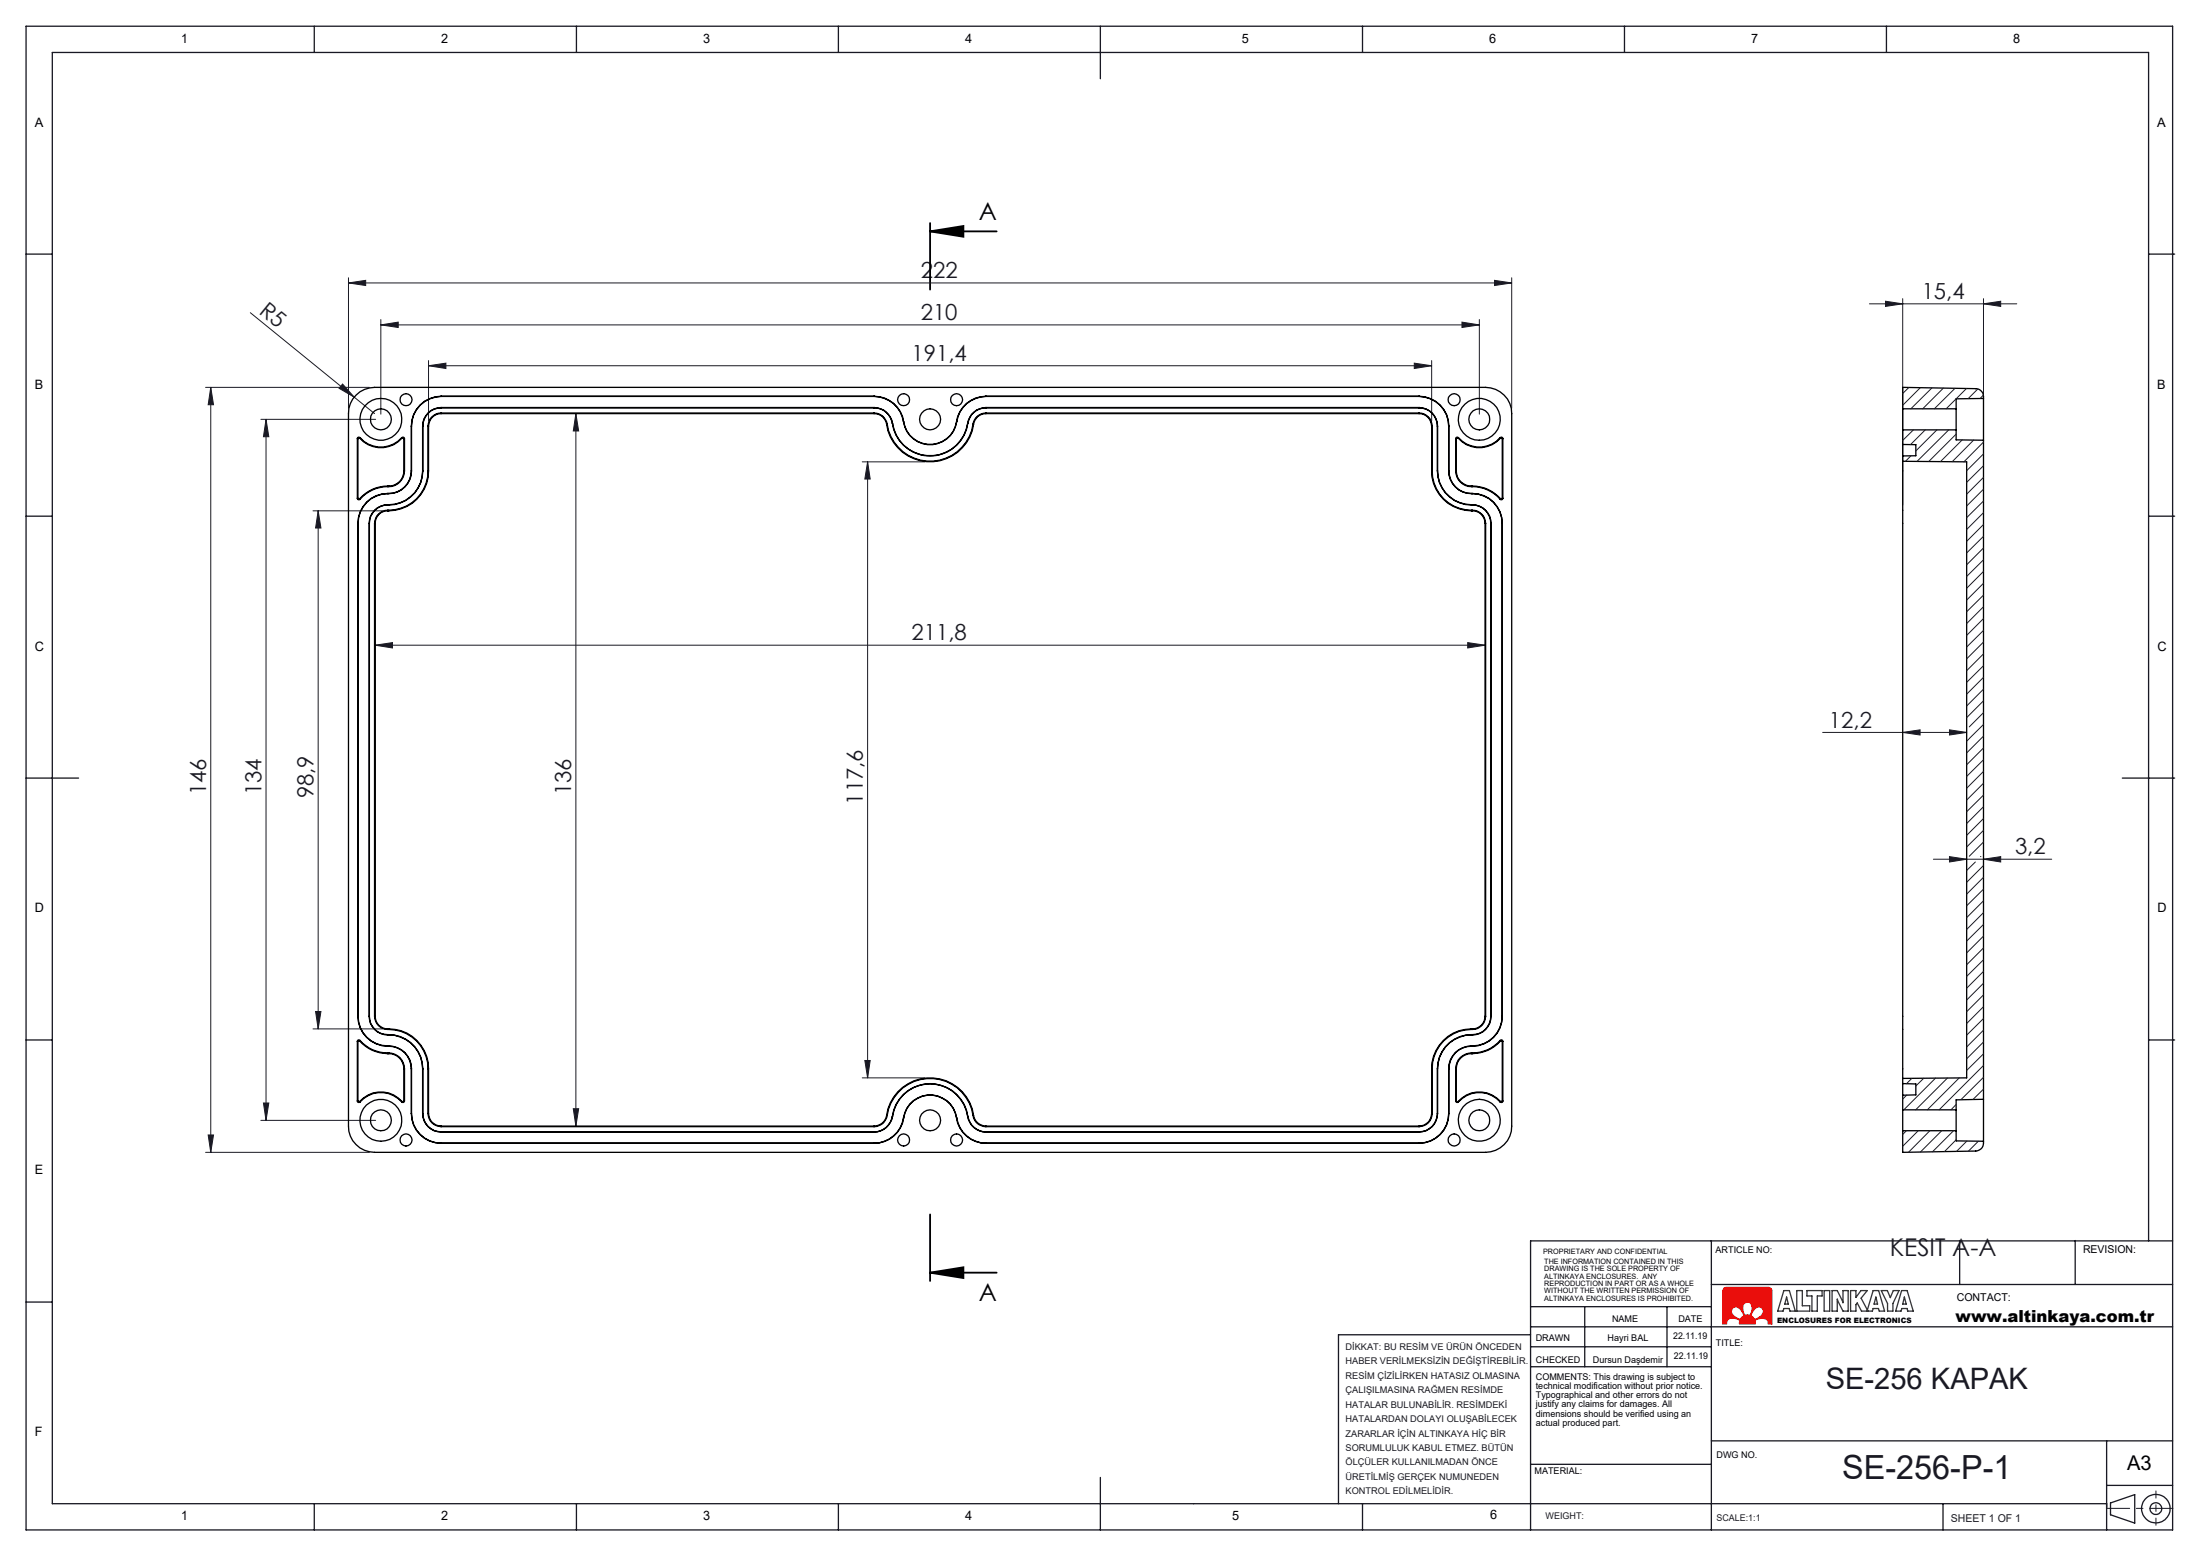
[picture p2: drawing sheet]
<svg xmlns="http://www.w3.org/2000/svg" width="420mm" height="297mm" viewBox="0 0 420 297" stroke-linecap="round" stroke-linejoin="round" font-family="sans-serif">
<path d="M329 245.8l.4-.1h8.1l.5 .2 .1 .4v6.4h-.7l-.1-.6a1.82 1.82 0 0 0-2.4-.1l.1 .7h-3.1l.1-.7a2.18 2.18 0 0 0-2.3-.1l-.2 .8h-.7v-6.4zM330.6 249.7l.4-.2a1.79 1.79 0 0 1 1.7 1.6l-.6 .7a2.35 2.35 0 0 1-1.7-1.5zM332.8 248.8l.6-.3 .5 .1a1.76 1.76 0 0 1 0 2.4h-.9a2.18 2.18 0 0 1-.2-2.2zM334.8 249.9l.9-.5 .5 .3 .3 .4a1.79 1.79 0 0 1-1.7 1.7l-.6-.7 .2-.6z" fill="none" stroke="#e13800" stroke-width=".19"/>
<g fill="none" stroke="#191924" stroke-width=".25">
<path d="M5 5h409.6v287h-409.6zM60 5v5M110 5v5M160 5v5M210 5v10M260 5v5M310 5v5M360 5v5M5 48.5h5M410 48.5h5M5 98.5h5M410 98.5h5"/>
<path d="M5 148.5h10M405 148.5h10M5 198.5h5M410 198.5h5M326.6 236.9v55.1M373.9 236.8v8.4M396 236.8v8.4M410 236.9v-226.9h-400v277h392M414.6 236.9h-122.5v55.1M5 248.5h5M292.1 254.8h-36.7v32.2M292.1 249.4h34.5"/>
<path d="M292.1 253.3h122.5M292.1 257.1h34.5M302.4 249.4v11.5M318.1 249.4v11.5M326.6 245.2h88M292.1 260.9h34.5M292.1 279.5h34.5M326.6 275h88M402 275v17M60 287v5M110 287v5M160 287v5"/>
<path d="M210 282v10M260 287v5M370.8 287v5M402 283.5h12.6"/>
</g>
<path d="M334.7 250a.98 .98 0 0 1 .9-.6 .98 .98 0 0 1 .9 .6 1.68 1.68 0 0 1-1.7 1.7l-.3-.3a.51 .51 0 0 1-.1-.9zM330.6 249.7a1.15 1.15 0 0 1 1.8 .6l.1 .2a.56 .56 0 0 1 .2 .5 .56 .56 0 0 1-.4 .5 .53 .53 0 0 1-.4 .3 .53 .53 0 0 1-.5-.3l-.5-.3a1.05 1.05 0 0 1-.3-1.5zM329 245.8l-.2 .4v6.5h.7v-.2a1.21 1.21 0 0 1 1.8-.8 .53 .53 0 0 1 .6 .6v.4h3.1v-.3a.46 .46 0 0 1 0-.5 .46 .46 0 0 1 .5-.1l.6-.2 .6 .1a.83 .83 0 0 1 .7 1h.7v-6.4l-.2-.5-.2-.1h-8.5zM332.9 248.7a.97 .97 0 0 1 1.1 .1 .97 .97 0 0 1 .3 1.1l-.1 .6a.44 .44 0 0 1-.6 .5h-.2a.45 .45 0 0 1-.5 0 .45 .45 0 0 1-.2-.5l-.1-1.1z" fill-rule="evenodd" fill="#f00"/>
<path d="M177.5 44.2h12.7M177.5 42.6v12.7M177.5 44.2l6.3-1.1v2.1zM177.5 231.8v12.7M177.5 242.9h12.7M177.5 242.9l6.3-1v2z" fill="none" stroke="#000" stroke-width=".35"/>
<g fill="none" stroke="#191924" stroke-width=".25">
<path d="M402.7 286.9l4.7-1.6v5.4l-4.7-1.6z"/>
<circle cx="411.4" cy="288" r="2.72"/>
<circle cx="411.4" cy="288" r="1.13"/>
</g>
<path d="M340.4 246.3h1.1l1.1 4h-1l-.2-.5h-1l-.1 .5h-1.1zM340.9 247.6l.3 1.3h-.6zM342.9 246.3h1v2.9h1.4v1.1h-2.4zM344.8 246.3h2.9v1.1h-.9v2.9h-1v-2.9h-1zM348.1 246.3h1v4h-1zM350.6 247.9v2.4h-1v-4h1l1.1 2.4v-2.4h1v4h-1l-1.1-2.4M356.3 250.3l1.1-4h1.1l1.1 4h-1l-.1-.5h-1.1l-.1 .5h-2.1l-.8-1.6-.2 .3v1.3h-1.1v-4h1.1v1.3l.9-1.3h1.2l-1.2 1.5 1.3 2.5M358 247.6l.3 1.3h-.7zM359 246.3h1.2l.5 1.4 .6-1.4h1.1l-1.2 2.5v1.5h-1v-1.5zM362.9 246.3h1l1.2 4h-1.1l-.1-.5h-1l-.1 .5h-1.1zM363.4 247.6l.3 1.3h-.6z" fill="none" stroke="#373737" stroke-width=".25"/>
<g fill="none" stroke="#191924" stroke-width=".19">
<path d="M47.8 59.7l19.8 16.1M66.5 54l3.3-.5v1zM66.5 53v24.9M66.5 54h222M285.2 53.5l3.3 .5-3.3 .5zM288.5 53v24.9M356.7 58h28.1M359.8 57.5l3.3 .5-3.3 .5zM363.1 57v39.4M378.5 58l3.3-.5v1zM378.5 57v26M39.2 73.9h31.3"/>
<path d="M40.2 73.9l.5 3.4h-1zM40.2 73.9v146.1M65.4 73.3l2.2 2.5-2.9-1.7zM67.6 75.8l3.9 3.1M72.7 62l3.3-.5v1zM72.7 61v18.1M72.7 62h209.6M81.8 69.8l3.3-.5v1zM81.8 68.8v11.5M81.8 69.8h191.4M109.9 78.9l.5 3.4h-1zM109.9 78.9v136"/>
<path d="M269.9 69.3l3.3 .5-3.3 .5zM273.2 68.8v11.5M279 61.5l3.3 .5-3.3 .5zM282.3 61v18.1M49.8 80h21.9M50.8 80l.5 3.4h-1zM50.8 80v133.9M59.7 97.5h13.3M60.7 97.5v98.9M60.7 97.5l.5 3.3h-1zM164.5 88.2h12M165.6 88.2l.5 3.2h-1.1z"/>
<path d="M165.6 88.2v117.5M71.6 123.2l3.3-.5v1zM71.6 123.2h211.8M280.1 122.7l3.3 .5-3.3 .5zM347.8 139.8h27.5M363.1 139.8l3.3-.5v1zM372 139.3l3.3 .5-3.3 .5zM368.9 164h22.6M372 163.5l3.3 .5-3.3 .5zM378.5 164l3.3-.5v1zM59.7 196.4h13.3M60.2 193.1h1l-.5 3.3z"/>
<path d="M39.2 220h31.3M39.7 216.6h1l-.5 3.4zM49.8 213.9h21.9M50.3 210.5h1l-.5 3.4zM109.4 211.6h1l-.5 3.3zM164.5 205.7h12M165 202.4h1.1l-.5 3.3z"/>
</g>
<path d="M401.9 287.9h12.7" fill="none" stroke="#191924" stroke-width=".19" stroke-dasharray="15.2 1.3 1.3 1.3" stroke-dashoffset="10.8"/>
<path d="M411.4 284.6v6.5" fill="none" stroke="#191924" stroke-width=".19" stroke-dasharray="15.2 1.3 1.3 1.3" stroke-dashoffset="13.9"/>
<path d="M177.5 44.2l6.3-1.1v2.1zM177.5 242.9l6.3-1v2z" fill="#000"/>
<g fill="#191924">
<path d="M65.4 73.3l2.2 2.5-2.9-1.7z"/>
<path d="M66.5 54l3.3-.5v1zM285.2 53.5l3.3 .5-3.3 .5zM71.6 123.2l3.3-.5v1zM280.1 122.7l3.3 .5-3.3 .5z"/>
<path d="M72.7 62l3.3-.5v1zM279 61.5l3.3 .5-3.3 .5z"/>
<path d="M60.7 97.5l.5 3.3h-1zM60.2 193.1h1l-.5 3.3z"/>
<path d="M50.8 80l.5 3.4h-1zM50.3 210.5h1l-.5 3.4zM40.2 73.9l.5 3.4h-1zM39.7 216.6h1l-.5 3.4zM109.9 78.9l.5 3.4h-1zM109.4 211.6h1l-.5 3.3zM165.6 88.2l.5 3.2h-1.1zM165 202.4h1.1l-.5 3.3z"/>
<path d="M81.8 69.8l3.3-.5v1zM269.9 69.3l3.3 .5-3.3 .5zM359.8 57.5l3.3 .5-3.3 .5zM378.5 58l3.3-.5v1zM363.1 139.8l3.3-.5v1zM372 139.3l3.3 .5-3.3 .5zM372 163.5l3.3 .5-3.3 .5zM378.5 164l3.3-.5v1z"/>
</g>
<g fill="none" stroke="#000" stroke-width=".25">
<path d="M67.9 75.4a5 5 0 0 1 3.6-1.5h212a5 5 0 0 1 5 5v136a5 5 0 0 1-5 5.1h-212a5 5 0 0 1-5-5.1v-136a4.8 4.8 0 0 1 1.4-3.5zM84.2 75.6a5.7 5.7 0 0 0-5.7 5.7M84.2 77.9a3.5 3.5 0 0 0-3.5 3.4M84.2 78.8a2.53 2.53 0 0 0-2.5 2.5M84.2 75.7a5.7 5.7 0 0 0-5.7 5.6M84.2 78.9a2.41 2.41 0 0 0-2.4 2.4M84.2 77.8a3.6 3.6 0 0 0-3.6 3.5M84.2 75.6h82.6M84.2 75.6v.1M84.2 77.8v.1M84.2 78.8v.1M84.2 77.9h82.6"/>
<path d="M84.2 78.8h82.6M84.2 78.9h82.6M84.2 77.8h82.6M84.2 75.7h82.6M166.8 75.6a5.7 5.7 0 0 1 5.6 4.9M166.8 77.9a3.5 3.5 0 0 1 3.5 2.9M166.8 78.8a2.5 2.5 0 0 1 2.5 2.2M166.8 78.9a2.37 2.37 0 0 1 2.4 2.1M166.8 77.8a3.6 3.6 0 0 1 3.5 3M166.8 75.7a5.7 5.7 0 0 1 5.6 4.8M166.8 75.6v.1M166.8 77.8v.1"/>
<path d="M166.8 78.8v.1M188.1 75.6a5.7 5.7 0 0 0-5.6 4.9M188.1 77.9a3.5 3.5 0 0 0-3.4 2.9M188.1 78.8a2.5 2.5 0 0 0-2.4 2.2M188.1 78.9a2.37 2.37 0 0 0-2.3 2.1M188.1 77.8a3.6 3.6 0 0 0-3.5 3M188.1 75.7a5.7 5.7 0 0 0-5.5 4.8M188.1 75.6h82.7M188.1 75.6v.1M188.1 77.8v.1M188.1 78.8v.1M188.1 77.9h82.7"/>
<path d="M188.1 78.8h82.7M188.1 78.9h82.7M188.1 77.8h82.7M188.1 75.7h82.7M270.8 75.6a5.7 5.7 0 0 1 5.7 5.7M270.8 77.9a3.5 3.5 0 0 1 3.5 3.4M270.8 78.8a2.53 2.53 0 0 1 2.5 2.5M270.8 75.7a5.7 5.7 0 0 1 5.6 5.6M270.8 77.8a3.6 3.6 0 0 1 3.5 3.5M270.8 78.9a2.41 2.41 0 0 1 2.4 2.4M270.8 75.6v.1M270.8 77.8v.1"/>
<path d="M270.8 78.8v.1M363.1 78v4.1M363.1 78h10.2M373.3 78v4.1M378.5 76.1v7.9M378.5 76.1a1.56 1.56 0 0 0-1.5-1.9l-13.9-.3v4.1M378.5 76.1h-5.2v1.9M68.2 95.1a.29 .29 0 0 0 .2 .3 .29 .29 0 0 0 .3-.1M68.2 83.7v11.4M68.2 95.1h.1M68.2 83.7h.1M68.3 95.1l.1 .2 .2-.1"/>
<path d="M68.3 83.7v11.4M68.3 99.9v94.1M68.3 99.9h.1M68.6 83.6a5.4 5.4 0 0 0 8.1 0M68.6 83.6h-.2l-.1 .1M68.6 95.2l.1 .1M68.7 83.5a5.2 5.2 0 0 0 8 0M68.7 83.5a.3 .3 0 0 0-.3 0 .3 .3 0 0 0-.2 .2M68.7 83.5l-.1 .1M70.4 99.9v94.1M70.4 99.9h.1M70.5 99.9v94.1"/>
<path d="M71.5 99.9v94.1M71.5 99.9h.1M71.6 99.9v94.1M74 94.2a5.7 5.7 0 0 0-5.7 5.7M74 92.9a7 7 0 0 0-5.3 2.4M74 96.4a3.6 3.6 0 0 0-3.5 3.5M74 97.4a2.53 2.53 0 0 0-2.5 2.5M74 96.3a3.6 3.6 0 0 0-3.6 3.6M74 97.5a2.41 2.41 0 0 0-2.4 2.4M74 92.8a7.2 7.2 0 0 0-5.4 2.4M74 94.2h.2M74 92.9h.2"/>
<path d="M74 96.4h.2M74 97.4h.2M74 92.8v.1M74 94.2h.1M74 96.3v.1M74 97.4v.1M74 97.5h.2M74 96.3h.2M74 92.8h.2M74.2 92.8v.1M74.2 94.2h.1M74.2 96.3v.1"/>
<path d="M74.2 97.4v.1M76.7 83.5a.31 .31 0 0 1 .3 0 .31 .31 0 0 1 .2 .2M76.7 83.5v.1M76.7 83.6h.2l.2 .1M77.1 89.9a2.89 2.89 0 0 1-2.9 2.9M77.1 83.7v6.2M77.1 89.9h.1M77.1 83.7h.1M77.2 89.9a3 3 0 0 1-3 3M77.2 83.7v6.2M78.5 89.9a4.3 4.3 0 0 1-4.3 4.3M78.5 81.3v8.6"/>
<path d="M78.5 89.9h.1M78.5 81.3h.1M80.6 89.9a6.4 6.4 0 0 1-6.4 6.4M80.6 81.3v8.6M80.6 89.9h.1M80.6 81.3h.1M80.7 89.9a6.4 6.4 0 0 1-6.5 6.5M80.7 81.3v8.6M81.7 89.9a7.5 7.5 0 0 1-7.5 7.5M81.7 81.3v8.6M81.7 89.9h.1M81.7 81.3h.1"/>
<path d="M81.8 89.9a7.6 7.6 0 0 1-7.6 7.6M81.8 81.3v8.6M169.2 81a8.4 8.4 0 0 0 8.3 7.1 8.4 8.4 0 0 0 8.3-7.1M169.3 81a8.3 8.3 0 0 0 8.2 7 8.3 8.3 0 0 0 8.2-7M169.3 81h-.1M170.3 80.8a7.3 7.3 0 0 0 7.2 6.2 7.3 7.3 0 0 0 7.2-6.2M170.3 80.8h.1M170.3 80.8a7.2 7.2 0 0 0 7.2 6.2 7.2 7.2 0 0 0 7.1-6.2M172.4 80.5a5.1 5.1 0 0 0 5.1 4.4 5.1 5.1 0 0 0 5.1-4.4M172.4 80.5h.1M172.4 80.5a5.1 5.1 0 0 0 5.1 4.3 5.1 5.1 0 0 0 5-4.3M182.5 80.5h.1"/>
<path d="M184.6 80.8h.1M185.7 81h.1M273.2 89.9a7.6 7.6 0 0 0 7.6 7.6M273.2 81.3v8.6M273.2 89.9h.1M273.2 81.3h.1M273.3 89.9a7.5 7.5 0 0 0 7.5 7.5M273.3 81.3v8.6M274.3 89.9a6.4 6.4 0 0 0 6.5 6.5M274.3 81.3v8.6M274.3 89.9h.1M274.3 81.3h.1"/>
<path d="M274.3 89.9a6.4 6.4 0 0 0 6.5 6.4M276.4 89.9a4.3 4.3 0 0 0 4.4 4.3M276.4 81.3v8.6M276.4 89.9h.1M276.4 81.3h.1M276.5 89.9a4.3 4.3 0 0 0 4.3 4.3M277.8 89.9a3 3 0 0 0 3 3M277.8 83.7v6.2M277.8 89.9h.1M277.8 83.7h.1M277.9 89.9a2.89 2.89 0 0 0 2.9 2.9M277.9 83.7v6.2"/>
<path d="M278.2 83.6a5.4 5.4 0 0 0 8.1 0M278.2 83.6h-.2l-.1 .1M278.3 83.5a5.2 5.2 0 0 0 7.9 0M278.3 83.5a.31 .31 0 0 0-.3 0 .31 .31 0 0 0-.2 .2M278.3 83.5l-.1 .1M280.8 94.2h.2M280.8 92.9h.2M280.8 96.4h.2M280.8 97.4h.2M280.8 92.8v.1M280.8 94.2h.1M280.8 96.3v.1"/>
<path d="M280.8 97.4v.1M280.8 97.5h.2M280.8 96.3h.2M280.8 92.8h.2M281 94.2a5.7 5.7 0 0 1 5.7 5.7M281 92.9a7 7 0 0 1 5.2 2.4M281 96.4a3.6 3.6 0 0 1 3.5 3.5M281 97.4a2.53 2.53 0 0 1 2.5 2.5M281 96.3a3.6 3.6 0 0 1 3.5 3.6M281 97.5a2.41 2.41 0 0 1 2.4 2.4M281 94.2a5.7 5.7 0 0 1 5.6 5.7M281 92.8a7.2 7.2 0 0 1 5.3 2.4"/>
<path d="M281 92.8v.1M281 94.2h.1M281 96.3v.1M281 97.4v.1M283.4 99.9h.1M283.4 99.9v94.1M283.5 99.9v94.1M284.5 99.9v94.1M284.5 99.9h.1M286.2 83.5a.3 .3 0 0 1 .4 0 .3 .3 0 0 1 .2 .2M286.2 83.5l.1 .1M286.3 83.6h.3l.1 .1"/>
<path d="M286.3 95.2l-.1 .1M286.6 99.9h.1M286.6 99.9v94.1M286.7 95.1l-.1 .2-.3-.1M286.7 83.7v11.4M286.7 99.9v94.1M286.7 95.1h.1M286.7 83.7h.1M286.8 95.1a.29 .29 0 0 1-.2 .3 .29 .29 0 0 1-.4-.1M286.8 83.7v11.4M363.1 84.8v2.2M363.1 87v119.8"/>
<path d="M363.1 82.1h10.2M363.1 88l12.2 .2v117.5l-12.2 .1M363.1 82.1v2.7M363.1 84.8l2.5 .1v2.1h-2.5M373.3 82.1v1.9h5.2M378.5 84v125.8M68.2 198.8v11.3M68.2 198.8h.1M68.3 194a5.7 5.7 0 0 0 5.7 5.7M68.3 198.8v11.3M68.3 194h.1M68.3 194a5.7 5.7 0 0 0 5.7 5.6"/>
<path d="M68.6 198.7a7.2 7.2 0 0 0 5.4 2.4M68.6 198.7l-.2-.1-.1 .2M68.7 198.6a6.8 6.8 0 0 0 5.3 2.4M68.7 198.6a.29 .29 0 0 0-.3-.1 .29 .29 0 0 0-.2 .3M68.7 198.6l-.1 .1M70.4 194a3.6 3.6 0 0 0 3.6 3.6M70.4 194h.1M70.5 194a3.5 3.5 0 0 0 3.5 3.5M71.5 194a2.53 2.53 0 0 0 2.5 2.5M71.5 194h.1M71.6 194a2.41 2.41 0 0 0 2.4 2.4M74 199.7h.2"/>
<path d="M74 197.5h.2M74 196.5h.2M74 196.4v.1M74 197.5v.1M74 199.6v.1M74 199.6h.2M74 197.6h.2M74 196.4h.2M74.2 199.7a4.3 4.3 0 0 1 4.3 4.3M74.2 197.5a6.5 6.5 0 0 1 6.5 6.5M74.2 196.5a7.5 7.5 0 0 1 7.5 7.5M74.2 197.6a6.4 6.4 0 0 1 6.4 6.4"/>
<path d="M74.2 199.6a4.3 4.3 0 0 1 4.3 4.4M74.2 196.4a7.6 7.6 0 0 1 7.6 7.6M74.2 196.4v.1M74.2 197.5v.1M74.2 199.6v.1M280.8 199.7a4.3 4.3 0 0 0-4.3 4.3M280.8 197.5a6.5 6.5 0 0 0-6.5 6.5M280.8 196.5a7.5 7.5 0 0 0-7.5 7.5M280.8 197.6a6.4 6.4 0 0 0-6.5 6.4M280.8 199.6a4.3 4.3 0 0 0-4.4 4.4M280.8 196.4a7.6 7.6 0 0 0-7.6 7.6M280.8 199.7h.2"/>
<path d="M280.8 197.5h.2M280.8 196.5h.2M280.8 196.4v.1M280.8 197.5v.1M280.8 199.6v.1M280.8 199.6h.2M280.8 197.6h.2M280.8 196.4h.2M281 196.4v.1M281 197.5v.1M281 199.6v.1M283.4 194a2.41 2.41 0 0 1-2.4 2.4"/>
<path d="M283.4 194h.1M283.5 194a2.53 2.53 0 0 1-2.5 2.5M284.5 194a3.5 3.5 0 0 1-3.5 3.5M284.5 194h.1M284.5 194a3.6 3.6 0 0 1-3.5 3.6M286.2 198.6a.29 .29 0 0 1 .4-.1 .29 .29 0 0 1 .2 .3M286.2 198.6a6.8 6.8 0 0 1-5.2 2.4M286.2 198.6l.1 .1M286.3 198.7a7.2 7.2 0 0 1-5.3 2.4M286.3 198.7l.3-.1 .1 .2M286.6 194a5.7 5.7 0 0 1-5.6 5.6M286.6 194h.1"/>
<path d="M286.7 194a5.7 5.7 0 0 1-5.7 5.7M286.7 198.8v11.3M286.7 198.8h.1M286.8 198.8v11.3M68.2 210.1a.29 .29 0 0 0 .2 .3 .29 .29 0 0 0 .3-.1M68.2 210.1h.1M68.3 210.1l.1 .2h.2M68.6 210.3a5.4 5.4 0 0 1 8.1 0M68.6 210.3h.1M68.7 210.3a5.3 5.3 0 0 1 8 0M74 201h.2M74 201.1h.2"/>
<path d="M74 201v.1M74.2 201a3 3 0 0 1 3 3M74.2 201.1a2.89 2.89 0 0 1 2.9 2.9M74.2 201v.1M76.7 210.3h.1M77.1 210.1l-.2 .2h-.2M77.1 204h.1M77.1 210.1h.1M77.1 204v6.1M77.2 210.1a.29 .29 0 0 1-.2 .3 .29 .29 0 0 1-.3-.1M77.2 204v6.1M78.5 212.5a5.7 5.7 0 0 0 5.7 5.7"/>
<path d="M78.5 204v8.5M78.5 212.5h.1M78.5 204h.1M80.6 212.5a3.5 3.5 0 0 0 3.6 3.6M80.6 212.5h.1M80.6 204h.1M80.6 204v8.5M80.7 212.5a3.5 3.5 0 0 0 3.5 3.5M80.7 204v8.5M81.7 212.5a2.53 2.53 0 0 0 2.5 2.5M81.7 212.5h.1M81.7 204v8.5"/>
<path d="M81.7 204h.1M81.8 212.5a2.41 2.41 0 0 0 2.4 2.4M81.8 204v8.5M84.2 218.2h82.6M84.2 214.9v.1M84.2 216v.1M84.2 218.2h.1M84.2 216h82.6M84.2 215h82.6M84.2 214.9h82.6M166.8 214.9v.1M166.8 216v.1"/>
<path d="M166.8 218.2h.1M169.2 212.9a2.45 2.45 0 0 1-2.4 2M169.2 212.9a8.4 8.4 0 0 1 8.3-7.2 8.4 8.4 0 0 1 8.3 7.2M169.2 212.9h.1M169.3 212.9a2.49 2.49 0 0 1-2.5 2.1M169.3 212.9a8.3 8.3 0 0 1 8.2-7 8.3 8.3 0 0 1 8.2 7M170.3 213.1a3.5 3.5 0 0 1-3.5 2.9M170.3 213.1a7.3 7.3 0 0 1 7.2-6.3 7.3 7.3 0 0 1 7.2 6.3M170.3 213.1h.1M170.3 213.1a3.5 3.5 0 0 1-3.5 3M170.3 213.1a7.2 7.2 0 0 1 7.2-6.2 7.2 7.2 0 0 1 7.1 6.2M172.4 213.4a5.7 5.7 0 0 1-5.6 4.8"/>
<path d="M172.4 213.4a5.1 5.1 0 0 1 5.1-4.4 5.1 5.1 0 0 1 5.1 4.4M172.4 213.4h.1M172.4 213.4a5.1 5.1 0 0 1 5.1-4.4 5.1 5.1 0 0 1 5 4.4M182.5 213.4a5.7 5.7 0 0 0 5.6 4.8M182.5 213.4h.1M182.6 213.4a5.7 5.7 0 0 0 5.5 4.8M184.6 213.1a3.5 3.5 0 0 0 3.5 3M184.6 213.1h.1M184.7 213.1a3.5 3.5 0 0 0 3.4 2.9M185.7 212.9a2.49 2.49 0 0 0 2.4 2.1M185.7 212.9h.1M185.8 212.9a2.45 2.45 0 0 0 2.3 2"/>
<path d="M188.1 218.2h82.7M188.1 214.9v.1M188.1 216v.1M188.1 218.2h.1M188.1 216h82.7M188.1 215h82.7M188.1 214.9h82.7M270.8 214.9v.1M270.8 216v.1M270.8 218.2h.1M273.2 212.5a2.41 2.41 0 0 1-2.4 2.4M273.2 212.5h.1"/>
<path d="M273.2 204h.1M273.2 204v8.5M273.3 212.5a2.53 2.53 0 0 1-2.5 2.5M273.3 204v8.5M274.3 212.5a3.5 3.5 0 0 1-3.5 3.5M274.3 212.5h.1M274.3 204v8.5M274.3 204h.1M274.3 212.5a3.5 3.5 0 0 1-3.5 3.6M276.4 212.5a5.7 5.7 0 0 1-5.6 5.7M276.4 204v8.5M276.4 212.5h.1"/>
<path d="M276.4 204h.1M276.5 212.5a5.7 5.7 0 0 1-5.7 5.7M277.8 210.1a.29 .29 0 0 0 .2 .3 .29 .29 0 0 0 .3-.1M277.8 204v6.1M277.8 204h.1M277.8 210.1h.1M277.9 210.1l.1 .2h.2M277.9 204v6.1M278.2 210.3a5.4 5.4 0 0 1 8.1 0M278.2 210.3h.1M278.3 210.3a5.3 5.3 0 0 1 7.9 0M280.8 201a3 3 0 0 0-3 3"/>
<path d="M280.8 201.1a2.89 2.89 0 0 0-2.9 2.9M280.8 201h.2M280.8 201v.1M280.8 201.1h.2M281 201v.1M286.3 210.3h-.1M286.7 210.1l-.1 .2h-.3M286.7 210.1h.1M286.8 210.1a.29 .29 0 0 1-.2 .3 .29 .29 0 0 1-.4-.1M363.1 211.8v4M363.1 215.8v4.2l13.9-.3a1.56 1.56 0 0 0 1.5-1.9M363.1 206.8v2.3"/>
<path d="M363.1 215.8h10.2M363.1 211.8h10.2M363.1 209.1v2.7M363.1 206.8l2.5 .1v2.1l-2.5 .1M373.3 211.8v4M373.3 215.8v2h5.2M378.5 209.8v8M378.5 209.8l-5.2 .1v1.9"/>
<circle cx="77.5" cy="76.3" r="1.15"/>
<circle cx="172.4" cy="76.3" r="1.15"/>
<circle cx="182.5" cy="76.3" r="1.14"/>
<circle cx="277.5" cy="76.3" r="1.14"/>
<circle cx="72.7" cy="80" r="2"/>
<circle cx="72.7" cy="80.1" r="4"/>
<circle cx="177.5" cy="80" r="2"/>
<circle cx="282.3" cy="80" r="4"/>
<circle cx="282.3" cy="80" r="2"/>
<circle cx="72.7" cy="213.8" r="2"/>
<circle cx="72.7" cy="213.8" r="4"/>
<circle cx="77.5" cy="217.6" r="1.15"/>
<circle cx="172.4" cy="217.6" r="1.15"/>
<circle cx="177.5" cy="213.8" r="2"/>
<circle cx="182.5" cy="217.6" r="1.16"/>
<circle cx="277.5" cy="217.6" r="1.16"/>
<circle cx="282.3" cy="213.8" r="4"/>
<circle cx="282.3" cy="213.8" r="2"/>
</g>
<g fill="none" stroke="#191924" stroke-width=".19">
<path d="M364.2 74l-1.1 1.1M366.4 74l-3.3 3.4M368.7 74l-4.1 4M370.8 74.1l-3.9 3.9M373.1 74.1l-4 3.9M375.2 74.2l-3.8 3.8M377.4 74.3l-1.8 1.8M378.5 75.4l-.6 .7M364.6 87l-1 1M365.1 82.1l-2 2M367.4 82.1l-2.8 2.8M369.6 82.1l-4 4"/>
<path d="M371.9 82.1l-6.1 5.9M373.3 82.9l-5.2 5.2M374.4 84l-4.1 4.1M376.6 84l-4.1 4.1M378.5 84.4l-3.7 3.8M378.5 86.6l-3.2 3.2M378.5 88.9l-3.2 3.2M378.5 91.1l-3.2 3.2M378.5 93.4l-3.2 3.2M378.5 95.6l-3.2 3.2M378.5 97.9l-3.2 3.2M378.5 100.1l-3.2 3.2"/>
<path d="M378.5 102.4l-3.2 3.1M378.5 104.6l-3.2 3.2M378.5 106.9l-3.2 3.1M378.5 109.1l-3.2 3.2M378.5 111.3l-3.2 3.2M378.5 113.6l-3.2 3.2M378.5 115.8l-3.2 3.2M378.5 118.1l-3.2 3.2M378.5 120.3l-3.2 3.2M378.5 122.6l-3.2 3.2M378.5 124.8l-3.2 3.2M378.5 127.1l-3.2 3.1"/>
<path d="M378.5 129.3l-3.2 3.2M378.5 131.5l-3.2 3.3M378.5 133.8l-3.2 3.2M378.5 136l-2.7 2.7M378.5 138.3l-2.7 2.7M375.7 141.1l-.4 .4M378.5 140.5l-3.2 3.2M378.5 142.8l-3.2 3.2M378.5 145l-3.2 3.2M378.5 147.2l-3.2 3.3M378.5 149.5l-3.2 3.2M378.5 151.8l-3.2 3.1"/>
<path d="M378.5 154l-3.2 3.2M378.5 156.2l-3.2 3.3M378.5 158.5l-3.2 3.2M376.9 164.5l-1.6 1.7M378 163.5h-.1M378.4 165.3l-3.1 3.1M378.5 160.7l-2.7 2.7M378.5 167.5l-3.2 3.2M378.5 169.7l-3.2 3.2M378.5 171.9l-3.2 3.3M378.5 174.2l-3.2 3.2M378.5 176.5l-3.2 3.1"/>
<path d="M378.5 178.7l-3.2 3.2M378.5 180.9l-3.2 3.2M378.5 183.2l-3.2 3.2M378.5 185.4l-3.2 3.2M378.5 187.7l-3.2 3.2M378.5 189.9l-3.2 3.2M378.5 192.2l-3.2 3.2M378.5 194.4l-3.2 3.2M378.5 196.6l-3.2 3.2M378.5 198.9l-3.2 3.2M363.8 215.8l-.7 .7M363.9 209l-.8 .8"/>
<path d="M364.8 205.8l-1 1.1M366 215.8l-2.9 3M367.1 205.8l-1.5 1.5M368.3 215.8l-4.1 4.1M369.4 205.8l-6.1 6M370.5 215.8l-4 4.1M371.6 205.8l-6.1 6M372.8 215.8l-4 4M373.3 210.8l-1 1M373.3 217.6l-2.2 2.2M373.9 205.7l-6.1 6.1M375.3 217.8l-2 2"/>
<path d="M377.5 217.8l-1.9 1.9M378.5 201.2l-3.2 3.1M378.5 203.4l-8.5 8.4M378.5 205.6l-4.3 4.3M378.5 207.9l-2 2"/>
</g>
<text font-size="6.3" fill="#191924" x="351.5" y="282.4">SE-256-P-1</text>
<text font-size="5.6" fill="#191924" x="348.4" y="265.1">SE-256 KAPAK</text>
<g font-size="4.7">
<text x="186.8" y="42.1">A</text>
<text x="186.8" y="248.3">A</text>
</g>
<text font-size="4.7" fill="#191924" x="360.6" y="239.8">KESIT A-A</text>
<g font-size="4.2" fill="#191924">
<text x="175.7" y="53.1">222</text>
<text x="49.3" y="59.7" transform="rotate(39 49.3 59.7)">R5</text>
<text x="366.7" y="57.1">15,4</text>
<text x="175.7" y="61.1">210</text>
<text x="173.9" y="68.9">191,4</text>
<text x="173.9" y="122.2">211,8</text>
<text x="349" y="138.9">12,2</text>
<text x="39.3" y="151.8" transform="rotate(-90 39.3 151.8)">146</text>
<text x="49.9" y="151.8" transform="rotate(-90 49.9 151.8)">134</text>
<text x="59.8" y="152.4" transform="rotate(-90 59.8 152.4)">98,9</text>
<text x="109" y="151.8" transform="rotate(-90 109 151.8)">136</text>
<text x="164.6" y="153.6" transform="rotate(-90 164.6 153.6)">117,6</text>
<text x="384.5" y="163.1">3,2</text>
</g>
<text font-size="3.9" x="405.9" y="280.6">A3</text>
<text font-size="3.2" x="373.2" y="252.4">www.altinkaya.com.tr</text>
<g font-size="2.5">
<text x="34.6" y="8.2">1</text>
<text x="84.2" y="8.2">2</text>
<text x="134.2" y="8.2">3</text>
<text x="184.2" y="8.2">4</text>
<text x="237" y="8.2">5</text>
<text x="284.2" y="8.2">6</text>
<text x="334.2" y="8.2">7</text>
<text x="384.2" y="8.2">8</text>
<text x="6.7" y="24.2">A</text>
<text x="411.7" y="24.2">A</text>
<text x="6.7" y="74.2">B</text>
<text x="411.7" y="74.2">B</text>
<text x="6.7" y="124.2">C</text>
<text x="411.7" y="124.2">C</text>
<text x="6.7" y="174.2">D</text>
<text x="411.7" y="174.2">D</text>
<text x="6.7" y="224.2">E</text>
<text x="6.7" y="274.2">F</text>
<text x="34.6" y="290.2">1</text>
<text x="84.2" y="290.2">2</text>
<text x="134.2" y="290.2">3</text>
<text x="184.2" y="290.2">4</text>
<text x="235.1" y="290.2">5</text>
<text x="284.3" y="289.9">6</text>
</g>
<g font-size="2.1">
<text x="397.5" y="239.2">REVISION:</text>
<text x="373.4" y="248.2">CONTACT:</text>
</g>
<text font-size="2.1" fill="#191924" x="372.3" y="290.6">SHEET 1 OF 1</text>
<g font-size="1.8">
<text x="327.4" y="239.2">ARTICLE NO:</text>
<text x="293" y="256">DRAWN</text>
<text x="306.8" y="256">Hayri BAL</text>
<text x="307.6" y="252.3">NAME</text>
<text x="319.3" y="255.7">22.11.19</text>
<text x="320.3" y="252.3">DATE</text>
<text x="327.4" y="256.9">TITLE:</text>
<text x="293.1" y="263.3">COMMENTS: This drawing is subject to</text>
<text x="293.1" y="260.1">CHECKED</text>
<text x="304" y="260.1">Dursun Daşdemir</text>
<text x="319.4" y="259.4">22.11.19</text>
<text x="293.1" y="265.1">technical modification without prior notice.</text>
<text x="293.1" y="266.9">Typographical and other errors do not</text>
<text x="293.1" y="268.6">justify any claims for damages. All</text>
<text x="293.1" y="270.4">dimensions should be verified using an</text>
<text x="293.1" y="272.2">actual produced part.</text>
<text x="292.8" y="281.3">MATERIAL:</text>
<text x="327.6" y="278.3">DWG NO.</text>
</g>
<g font-size="1.8" fill="#191924">
<text x="256.8" y="257.6">DİKKAT: BU RESİM VE ÜRÜN ÖNCEDEN</text>
<text x="256.8" y="260.4">HABER VERİLMEKSİZİN DEĞİŞTİREBİLİR.</text>
<text x="256.8" y="263.1">RESİM ÇİZİLİRKEN HATASIZ OLMASINA</text>
<text x="256.8" y="265.9">ÇALIŞILMASINA RAĞMEN RESİMDE</text>
<text x="256.8" y="268.7">HATALAR BULUNABİLİR. RESİMDEKİ</text>
<text x="256.8" y="271.4">HATALARDAN DOLAYI OLUŞABİLECEK</text>
<text x="256.8" y="274.2">ZARARLAR İÇİN ALTINKAYA HİÇ BİR</text>
<text x="256.8" y="277">SORUMLULUK KABUL ETMEZ. BÜTÜN</text>
<text x="256.8" y="279.7">ÖLÇÜLER KULLANILMADAN ÖNCE</text>
<text x="256.8" y="282.5">ÜRETİLMİŞ GERÇEK NUMUNEDEN</text>
<text x="256.8" y="285.2">KONTROL EDİLMELİDİR.</text>
<text x="294.9" y="289.9">WEIGHT:</text>
<text x="327.6" y="290.3">SCALE:1:1</text>
</g>
<g font-size="1.4">
<text x="294.5" y="239.3">PROPRIETARY AND CONFIDENTIAL</text>
<text x="294.7" y="241.2">THE INFORMATION CONTAINED IN THIS</text>
<text x="294.7" y="242.6">DRAWING IS THE SOLE PROPERTY OF</text>
<text x="294.7" y="244">ALTINKAYA ENCLOSURES. ANY</text>
<text x="294.7" y="245.5">REPRODUCTION IN PART OR AS A WHOLE</text>
<text x="294.7" y="246.9">WITHOUT THE WRITTEN PERMISSION OF</text>
<text x="294.7" y="248.3">ALTINKAYA ENCLOSURES IS PROHIBITED.</text>
<text x="339.1" y="252.6">ENCLOSURES FOR ELECTRONICS</text>
</g>
</svg>
